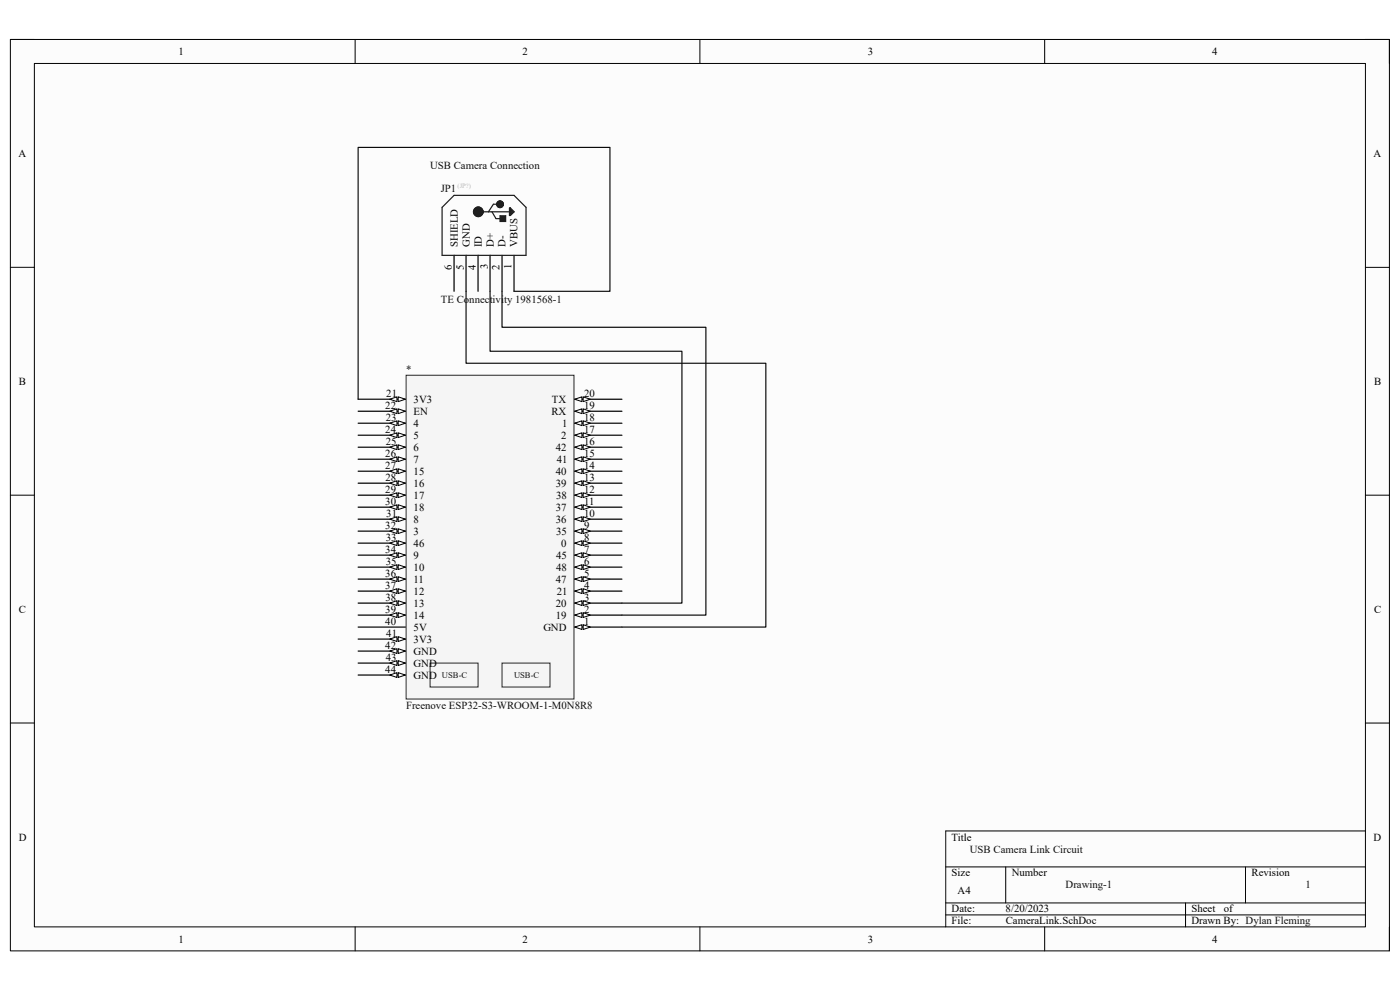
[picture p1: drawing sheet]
<svg xmlns="http://www.w3.org/2000/svg" width="297mm" height="210mm" viewBox="0 0 297 210" stroke-linecap="round" stroke-linejoin="round" font-family="sans-serif">
<path d="M2.2 8.4h292.6v193.3h-292.6z" fill-rule="evenodd" fill="#fcfcfc"/>
<path d="M2.2 8.4h292.6v193.3h-292.6z" fill="none" stroke="#000" stroke-width=".21"/>
<path d="M7.3 13.5h282.4v183.1h-282.4z" fill-rule="evenodd" fill="#fcfcfc"/>
<g fill="none" stroke="#000" stroke-width=".21">
<path d="M2.2 8.4h5.1M7.3 13.5h282.4v183.1h-282.4zM75.3 8.4v5.1M148.5 8.4v5.1M221.6 8.4v5.1M289.7 8.4h5.1v5.1M2.2 56.7h5.1M289.7 56.7h5.1M2.2 105h5.1M289.7 105.1h5.1M2.2 153.4h5.1M289.7 153.4h5.1"/>
<path d="M289.7 176.3h-89.1v20.3M75.3 196.6v5.1M148.5 196.6v5.1M200.6 183.9h89.1M200.6 191.5h89.1M200.6 194.1h89.1M213.4 183.9v7.6M221.6 196.6v5.1M251.5 191.5v5.1M264.2 183.9v7.6M294.8 196.6v5.1"/>
</g>
<path d="M96.3 54.2v7.6M98.9 54.2v7.6M101.4 54.2v7.6M104 54.2v7.6M106.5 54.2v7.6M109.1 54.2v7.6" fill="none" stroke="#000" stroke-width=".25"/>
<path d="M101.5 44.9h6.6M104.4 44.9l.8 1.5h1.2M105.7 43.3h-1l-1.1 1.6M108.1 44.1h.2l.8 .8-.8 .8h-.2zM108.3 44.1v1.4M108.7 44.9l-.2 .4v-.8l.4 .4M109.1 41.4l2.5 2.6v10.2" fill="none" stroke="#1c1c1c" stroke-width=".25"/>
<path d="M106.1 45.8h1.2v1.2h-1.2z" fill-rule="evenodd" fill="#1c1c1c"/>
<path d="M106.1 45.8h1.2v1.2h-1.2zM109.1 41.4h-12.8l-2.5 2.6v10.2h17.8" fill="none" stroke="#1c1c1c" stroke-width=".25"/>
<g fill="none" stroke="#1c1c1c" stroke-width="1.3">
<circle cx="101.5" cy="44.9" r=".51"/>
<circle cx="106.1" cy="43.3" r=".2"/>
</g>
<path d="M86.2 79.6h35.6v68.7h-35.6z" fill-rule="evenodd" fill="#f5f5f5"/>
<path d="M86.2 79.6h35.6v68.7h-35.6z" fill="none" stroke="#262626" stroke-width=".21"/>
<path d="M121.9 133h10" fill="none" stroke="#000" stroke-width=".25"/>
<path d="M121.9 133l1.6-.5v1z" fill="#fbfbfb"/>
<path d="M121.9 133l1.6-.5v1z" fill="none" stroke="#000" stroke-width=".21"/>
<path d="M123.7 132.5l1.5 .5-1.5 .5z" fill="#fbfbfb"/>
<path d="M123.7 132.5l1.5 .5-1.5 .5z" fill="none" stroke="#000" stroke-width=".21"/>
<path d="M121.9 130.5h10" fill="none" stroke="#000" stroke-width=".25"/>
<path d="M121.9 130.5l1.6-.5v1z" fill="#fbfbfb"/>
<path d="M121.9 130.5l1.6-.5v1z" fill="none" stroke="#000" stroke-width=".21"/>
<path d="M123.7 130l1.5 .5-1.5 .5z" fill="#fbfbfb"/>
<path d="M123.7 130l1.5 .5-1.5 .5z" fill="none" stroke="#000" stroke-width=".21"/>
<path d="M121.9 127.9h10" fill="none" stroke="#000" stroke-width=".25"/>
<path d="M121.9 127.9l1.6-.5v1z" fill="#fbfbfb"/>
<path d="M121.9 127.9l1.6-.5v1z" fill="none" stroke="#000" stroke-width=".21"/>
<path d="M123.7 127.4l1.5 .5-1.5 .5z" fill="#fbfbfb"/>
<path d="M123.7 127.4l1.5 .5-1.5 .5z" fill="none" stroke="#000" stroke-width=".21"/>
<path d="M121.9 125.4h10" fill="none" stroke="#000" stroke-width=".25"/>
<path d="M121.9 125.4l1.6-.5v1z" fill="#fbfbfb"/>
<path d="M121.9 125.4l1.6-.5v1z" fill="none" stroke="#000" stroke-width=".21"/>
<path d="M123.7 124.9l1.5 .5-1.5 .5z" fill="#fbfbfb"/>
<path d="M123.7 124.9l1.5 .5-1.5 .5z" fill="none" stroke="#000" stroke-width=".21"/>
<path d="M121.9 122.9h10" fill="none" stroke="#000" stroke-width=".25"/>
<path d="M121.9 122.9l1.6-.6v1.1z" fill="#fbfbfb"/>
<path d="M121.9 122.9l1.6-.6v1.1z" fill="none" stroke="#000" stroke-width=".21"/>
<path d="M123.7 122.3l1.5 .6-1.5 .5z" fill="#fbfbfb"/>
<path d="M123.7 122.3l1.5 .6-1.5 .5z" fill="none" stroke="#000" stroke-width=".21"/>
<path d="M121.9 120.3h10" fill="none" stroke="#000" stroke-width=".25"/>
<path d="M121.9 120.3l1.6-.5v1z" fill="#fbfbfb"/>
<path d="M121.9 120.3l1.6-.5v1z" fill="none" stroke="#000" stroke-width=".21"/>
<path d="M123.7 119.8l1.5 .5-1.5 .5z" fill="#fbfbfb"/>
<path d="M123.7 119.8l1.5 .5-1.5 .5z" fill="none" stroke="#000" stroke-width=".21"/>
<path d="M121.9 117.8h10" fill="none" stroke="#000" stroke-width=".25"/>
<path d="M121.9 117.8l1.6-.5v1z" fill="#fbfbfb"/>
<path d="M121.9 117.8l1.6-.5v1z" fill="none" stroke="#000" stroke-width=".21"/>
<path d="M123.7 117.3l1.5 .5-1.5 .5z" fill="#fbfbfb"/>
<path d="M123.7 117.3l1.5 .5-1.5 .5z" fill="none" stroke="#000" stroke-width=".21"/>
<path d="M121.9 115.2h10" fill="none" stroke="#000" stroke-width=".25"/>
<path d="M121.9 115.2l1.6-.5v1z" fill="#fbfbfb"/>
<path d="M121.9 115.2l1.6-.5v1z" fill="none" stroke="#000" stroke-width=".21"/>
<path d="M123.7 114.7l1.5 .5-1.5 .5z" fill="#fbfbfb"/>
<path d="M123.7 114.7l1.5 .5-1.5 .5z" fill="none" stroke="#000" stroke-width=".21"/>
<path d="M121.9 112.7h10" fill="none" stroke="#000" stroke-width=".25"/>
<path d="M121.9 112.7l1.6-.5v1z" fill="#fbfbfb"/>
<path d="M121.9 112.7l1.6-.5v1z" fill="none" stroke="#000" stroke-width=".21"/>
<path d="M123.7 112.2l1.5 .5-1.5 .5z" fill="#fbfbfb"/>
<path d="M123.7 112.2l1.5 .5-1.5 .5z" fill="none" stroke="#000" stroke-width=".21"/>
<path d="M121.9 110.1h10" fill="none" stroke="#000" stroke-width=".25"/>
<path d="M121.9 110.1l1.6-.5v1z" fill="#fbfbfb"/>
<path d="M121.9 110.1l1.6-.5v1z" fill="none" stroke="#000" stroke-width=".21"/>
<path d="M123.7 109.6l1.5 .5-1.5 .5z" fill="#fbfbfb"/>
<path d="M123.7 109.6l1.5 .5-1.5 .5z" fill="none" stroke="#000" stroke-width=".21"/>
<path d="M121.9 107.6h10" fill="none" stroke="#000" stroke-width=".25"/>
<path d="M121.9 107.6l1.6-.5v1z" fill="#fbfbfb"/>
<path d="M121.9 107.6l1.6-.5v1z" fill="none" stroke="#000" stroke-width=".21"/>
<path d="M123.7 107.1l1.5 .5-1.5 .5z" fill="#fbfbfb"/>
<path d="M123.7 107.1l1.5 .5-1.5 .5z" fill="none" stroke="#000" stroke-width=".21"/>
<path d="M121.9 105h10" fill="none" stroke="#000" stroke-width=".25"/>
<path d="M121.9 105l1.6-.5v1.1z" fill="#fbfbfb"/>
<path d="M121.9 105l1.6-.5v1.1z" fill="none" stroke="#000" stroke-width=".21"/>
<path d="M123.7 104.5l1.5 .5-1.5 .6z" fill="#fbfbfb"/>
<path d="M123.7 104.5l1.5 .5-1.5 .6z" fill="none" stroke="#000" stroke-width=".21"/>
<path d="M121.9 102.5h10" fill="none" stroke="#000" stroke-width=".25"/>
<path d="M121.9 102.5l1.6-.5v1z" fill="#fbfbfb"/>
<path d="M121.9 102.5l1.6-.5v1z" fill="none" stroke="#000" stroke-width=".21"/>
<path d="M123.7 102l1.5 .5-1.5 .5z" fill="#fbfbfb"/>
<path d="M123.7 102l1.5 .5-1.5 .5z" fill="none" stroke="#000" stroke-width=".21"/>
<path d="M121.9 100h10" fill="none" stroke="#000" stroke-width=".25"/>
<path d="M121.9 100l1.6-.6v1.1z" fill="#fbfbfb"/>
<path d="M121.9 100l1.6-.6v1.1z" fill="none" stroke="#000" stroke-width=".21"/>
<path d="M123.7 99.4l1.5 .6-1.5 .5z" fill="#fbfbfb"/>
<path d="M123.7 99.4l1.5 .6-1.5 .5z" fill="none" stroke="#000" stroke-width=".21"/>
<path d="M121.9 97.4h10" fill="none" stroke="#000" stroke-width=".25"/>
<path d="M121.9 97.4l1.6-.5v1z" fill="#fbfbfb"/>
<path d="M121.9 97.4l1.6-.5v1z" fill="none" stroke="#000" stroke-width=".21"/>
<path d="M123.7 96.9l1.5 .5-1.5 .5z" fill="#fbfbfb"/>
<path d="M123.7 96.9l1.5 .5-1.5 .5z" fill="none" stroke="#000" stroke-width=".21"/>
<path d="M121.9 94.9h10" fill="none" stroke="#000" stroke-width=".25"/>
<path d="M121.9 94.9l1.6-.5v1z" fill="#fbfbfb"/>
<path d="M121.9 94.9l1.6-.5v1z" fill="none" stroke="#000" stroke-width=".21"/>
<path d="M123.7 94.4l1.5 .5-1.5 .5z" fill="#fbfbfb"/>
<path d="M123.7 94.4l1.5 .5-1.5 .5z" fill="none" stroke="#000" stroke-width=".21"/>
<path d="M121.9 92.3h10" fill="none" stroke="#000" stroke-width=".25"/>
<path d="M121.9 92.3l1.6-.5v1z" fill="#fbfbfb"/>
<path d="M121.9 92.3l1.6-.5v1z" fill="none" stroke="#000" stroke-width=".21"/>
<path d="M123.7 91.8l1.5 .5-1.5 .5z" fill="#fbfbfb"/>
<path d="M123.7 91.8l1.5 .5-1.5 .5z" fill="none" stroke="#000" stroke-width=".21"/>
<path d="M121.9 89.8h10" fill="none" stroke="#000" stroke-width=".25"/>
<path d="M121.9 89.8l1.6-.5v1z" fill="#fbfbfb"/>
<path d="M121.9 89.8l1.6-.5v1z" fill="none" stroke="#000" stroke-width=".21"/>
<path d="M123.7 89.3l1.5 .5-1.5 .5z" fill="#fbfbfb"/>
<path d="M123.7 89.3l1.5 .5-1.5 .5z" fill="none" stroke="#000" stroke-width=".21"/>
<path d="M121.9 87.2h10" fill="none" stroke="#000" stroke-width=".25"/>
<path d="M121.9 87.2l1.6-.5v1z" fill="#fbfbfb"/>
<path d="M121.9 87.2l1.6-.5v1z" fill="none" stroke="#000" stroke-width=".21"/>
<path d="M123.7 86.7l1.5 .5-1.5 .5z" fill="#fbfbfb"/>
<path d="M123.7 86.7l1.5 .5-1.5 .5z" fill="none" stroke="#000" stroke-width=".21"/>
<path d="M121.9 84.7h10" fill="none" stroke="#000" stroke-width=".25"/>
<path d="M121.9 84.7l1.6-.5v1z" fill="#fbfbfb"/>
<path d="M121.9 84.7l1.6-.5v1z" fill="none" stroke="#000" stroke-width=".21"/>
<path d="M123.7 84.2l1.5 .5-1.5 .5z" fill="#fbfbfb"/>
<path d="M123.7 84.2l1.5 .5-1.5 .5z" fill="none" stroke="#000" stroke-width=".21"/>
<path d="M76 133h10M76 130.5h10" fill="none" stroke="#000" stroke-width=".25"/>
<path d="M84.5 130l1.5 .5-1.5 .5z" fill="#fbfbfb"/>
<path d="M84.5 130l1.5 .5-1.5 .5z" fill="none" stroke="#000" stroke-width=".21"/>
<path d="M82.7 130.5l1.5-.5v1z" fill="#fbfbfb"/>
<path d="M82.7 130.5l1.5-.5v1z" fill="none" stroke="#000" stroke-width=".21"/>
<path d="M76 127.9h10" fill="none" stroke="#000" stroke-width=".25"/>
<path d="M84.5 127.4l1.5 .5-1.5 .5z" fill="#fbfbfb"/>
<path d="M84.5 127.4l1.5 .5-1.5 .5z" fill="none" stroke="#000" stroke-width=".21"/>
<path d="M82.7 127.9l1.5-.5v1z" fill="#fbfbfb"/>
<path d="M82.7 127.9l1.5-.5v1z" fill="none" stroke="#000" stroke-width=".21"/>
<path d="M76 125.4h10" fill="none" stroke="#000" stroke-width=".25"/>
<path d="M84.5 124.9l1.5 .5-1.5 .5z" fill="#fbfbfb"/>
<path d="M84.5 124.9l1.5 .5-1.5 .5z" fill="none" stroke="#000" stroke-width=".21"/>
<path d="M82.7 125.4l1.5-.5v1z" fill="#fbfbfb"/>
<path d="M82.7 125.4l1.5-.5v1z" fill="none" stroke="#000" stroke-width=".21"/>
<path d="M76 122.9h10" fill="none" stroke="#000" stroke-width=".25"/>
<path d="M84.5 122.3l1.5 .6-1.5 .5z" fill="#fbfbfb"/>
<path d="M84.5 122.3l1.5 .6-1.5 .5z" fill="none" stroke="#000" stroke-width=".21"/>
<path d="M82.7 122.9l1.5-.6v1.1z" fill="#fbfbfb"/>
<path d="M82.7 122.9l1.5-.6v1.1z" fill="none" stroke="#000" stroke-width=".21"/>
<path d="M76 120.3h10" fill="none" stroke="#000" stroke-width=".25"/>
<path d="M84.5 119.8l1.5 .5-1.5 .5z" fill="#fbfbfb"/>
<path d="M84.5 119.8l1.5 .5-1.5 .5z" fill="none" stroke="#000" stroke-width=".21"/>
<path d="M82.7 120.3l1.5-.5v1z" fill="#fbfbfb"/>
<path d="M82.7 120.3l1.5-.5v1z" fill="none" stroke="#000" stroke-width=".21"/>
<path d="M76 117.8h10" fill="none" stroke="#000" stroke-width=".25"/>
<path d="M84.5 117.3l1.5 .5-1.5 .5z" fill="#fbfbfb"/>
<path d="M84.5 117.3l1.5 .5-1.5 .5z" fill="none" stroke="#000" stroke-width=".21"/>
<path d="M82.7 117.8l1.5-.5v1z" fill="#fbfbfb"/>
<path d="M82.7 117.8l1.5-.5v1z" fill="none" stroke="#000" stroke-width=".21"/>
<path d="M76 115.2h10" fill="none" stroke="#000" stroke-width=".25"/>
<path d="M84.5 114.7l1.5 .5-1.5 .5z" fill="#fbfbfb"/>
<path d="M84.5 114.7l1.5 .5-1.5 .5z" fill="none" stroke="#000" stroke-width=".21"/>
<path d="M82.7 115.2l1.5-.5v1z" fill="#fbfbfb"/>
<path d="M82.7 115.2l1.5-.5v1z" fill="none" stroke="#000" stroke-width=".21"/>
<path d="M76 112.7h10" fill="none" stroke="#000" stroke-width=".25"/>
<path d="M84.5 112.2l1.5 .5-1.5 .5z" fill="#fbfbfb"/>
<path d="M84.5 112.2l1.5 .5-1.5 .5z" fill="none" stroke="#000" stroke-width=".21"/>
<path d="M82.7 112.7l1.5-.5v1z" fill="#fbfbfb"/>
<path d="M82.7 112.7l1.5-.5v1z" fill="none" stroke="#000" stroke-width=".21"/>
<path d="M76 110.1h10" fill="none" stroke="#000" stroke-width=".25"/>
<path d="M84.5 109.6l1.5 .5-1.5 .5z" fill="#fbfbfb"/>
<path d="M84.5 109.6l1.5 .5-1.5 .5z" fill="none" stroke="#000" stroke-width=".21"/>
<path d="M82.7 110.1l1.5-.5v1z" fill="#fbfbfb"/>
<path d="M82.7 110.1l1.5-.5v1z" fill="none" stroke="#000" stroke-width=".21"/>
<path d="M76 107.6h10" fill="none" stroke="#000" stroke-width=".25"/>
<path d="M84.5 107.1l1.5 .5-1.5 .5z" fill="#fbfbfb"/>
<path d="M84.5 107.1l1.5 .5-1.5 .5z" fill="none" stroke="#000" stroke-width=".21"/>
<path d="M82.7 107.6l1.5-.5v1z" fill="#fbfbfb"/>
<path d="M82.7 107.6l1.5-.5v1z" fill="none" stroke="#000" stroke-width=".21"/>
<path d="M76 105h10" fill="none" stroke="#000" stroke-width=".25"/>
<path d="M84.5 104.5l1.5 .5-1.5 .6z" fill="#fbfbfb"/>
<path d="M84.5 104.5l1.5 .5-1.5 .6z" fill="none" stroke="#000" stroke-width=".21"/>
<path d="M82.7 105l1.5-.5v1.1z" fill="#fbfbfb"/>
<path d="M82.7 105l1.5-.5v1.1z" fill="none" stroke="#000" stroke-width=".21"/>
<path d="M76 102.5h10" fill="none" stroke="#000" stroke-width=".25"/>
<path d="M84.5 102l1.5 .5-1.5 .5z" fill="#fbfbfb"/>
<path d="M84.5 102l1.5 .5-1.5 .5z" fill="none" stroke="#000" stroke-width=".21"/>
<path d="M82.7 102.5l1.5-.5v1z" fill="#fbfbfb"/>
<path d="M82.7 102.5l1.5-.5v1z" fill="none" stroke="#000" stroke-width=".21"/>
<path d="M76 100h10" fill="none" stroke="#000" stroke-width=".25"/>
<path d="M84.5 99.4l1.5 .6-1.5 .5z" fill="#fbfbfb"/>
<path d="M84.5 99.4l1.5 .6-1.5 .5z" fill="none" stroke="#000" stroke-width=".21"/>
<path d="M82.7 100l1.5-.6v1.1z" fill="#fbfbfb"/>
<path d="M82.7 100l1.5-.6v1.1z" fill="none" stroke="#000" stroke-width=".21"/>
<path d="M76 97.4h10" fill="none" stroke="#000" stroke-width=".25"/>
<path d="M84.5 96.9l1.5 .5-1.5 .5z" fill="#fbfbfb"/>
<path d="M84.5 96.9l1.5 .5-1.5 .5z" fill="none" stroke="#000" stroke-width=".21"/>
<path d="M82.7 97.4l1.5-.5v1z" fill="#fbfbfb"/>
<path d="M82.7 97.4l1.5-.5v1z" fill="none" stroke="#000" stroke-width=".21"/>
<path d="M76 94.9h10" fill="none" stroke="#000" stroke-width=".25"/>
<path d="M84.5 94.4l1.5 .5-1.5 .5z" fill="#fbfbfb"/>
<path d="M84.5 94.4l1.5 .5-1.5 .5z" fill="none" stroke="#000" stroke-width=".21"/>
<path d="M82.7 94.9l1.5-.5v1z" fill="#fbfbfb"/>
<path d="M82.7 94.9l1.5-.5v1z" fill="none" stroke="#000" stroke-width=".21"/>
<path d="M76 92.3h10" fill="none" stroke="#000" stroke-width=".25"/>
<path d="M84.5 91.8l1.5 .5-1.5 .5z" fill="#fbfbfb"/>
<path d="M84.5 91.8l1.5 .5-1.5 .5z" fill="none" stroke="#000" stroke-width=".21"/>
<path d="M82.7 92.3l1.5-.5v1z" fill="#fbfbfb"/>
<path d="M82.7 92.3l1.5-.5v1z" fill="none" stroke="#000" stroke-width=".21"/>
<path d="M76 89.8h10" fill="none" stroke="#000" stroke-width=".25"/>
<path d="M84.5 89.3l1.5 .5-1.5 .5z" fill="#fbfbfb"/>
<path d="M84.5 89.3l1.5 .5-1.5 .5z" fill="none" stroke="#000" stroke-width=".21"/>
<path d="M82.7 89.8l1.5-.5v1z" fill="#fbfbfb"/>
<path d="M82.7 89.8l1.5-.5v1z" fill="none" stroke="#000" stroke-width=".21"/>
<path d="M76 87.2h10" fill="none" stroke="#000" stroke-width=".25"/>
<path d="M84.5 86.7l1.5 .5-1.5 .5z" fill="#fbfbfb"/>
<path d="M84.5 86.7l1.5 .5-1.5 .5z" fill="none" stroke="#000" stroke-width=".21"/>
<path d="M82.7 87.2l1.5-.5v1z" fill="#fbfbfb"/>
<path d="M82.7 87.2l1.5-.5v1z" fill="none" stroke="#000" stroke-width=".21"/>
<path d="M76 84.7h10" fill="none" stroke="#000" stroke-width=".25"/>
<path d="M84.5 84.2l1.5 .5-1.5 .5z" fill="#fbfbfb"/>
<path d="M84.5 84.2l1.5 .5-1.5 .5z" fill="none" stroke="#000" stroke-width=".21"/>
<path d="M82.7 84.7l1.5-.5v1z" fill="#fbfbfb"/>
<path d="M82.7 84.7l1.5-.5v1z" fill="none" stroke="#000" stroke-width=".21"/>
<path d="M91.2 140.7h10.2v5h-10.2z" fill-rule="evenodd" fill="#f5f5f5"/>
<path d="M91.2 140.7h10.2v5h-10.2z" fill="none" stroke="#262626" stroke-width=".21"/>
<path d="M106.5 140.7h10.2v5h-10.2z" fill-rule="evenodd" fill="#f5f5f5"/>
<path d="M106.5 140.7h10.2v5h-10.2z" fill="none" stroke="#262626" stroke-width=".21"/>
<path d="M76 138.1h10" fill="none" stroke="#000" stroke-width=".25"/>
<path d="M84.5 137.6l1.5 .5-1.5 .5z" fill="#fbfbfb"/>
<path d="M84.5 137.6l1.5 .5-1.5 .5z" fill="none" stroke="#000" stroke-width=".21"/>
<path d="M82.7 138.1l1.5-.5v1z" fill="#fbfbfb"/>
<path d="M82.7 138.1l1.5-.5v1z" fill="none" stroke="#000" stroke-width=".21"/>
<path d="M76 140.7h10" fill="none" stroke="#000" stroke-width=".25"/>
<path d="M84.5 140.1l1.5 .6-1.5 .5z" fill="#fbfbfb"/>
<path d="M84.5 140.1l1.5 .6-1.5 .5z" fill="none" stroke="#000" stroke-width=".21"/>
<path d="M82.7 140.7l1.5-.6v1.1z" fill="#fbfbfb"/>
<path d="M82.7 140.7l1.5-.6v1.1z" fill="none" stroke="#000" stroke-width=".21"/>
<path d="M76 135.6h10" fill="none" stroke="#000" stroke-width=".25"/>
<path d="M84.5 135.1l1.5 .5-1.5 .5z" fill="#fbfbfb"/>
<path d="M84.5 135.1l1.5 .5-1.5 .5z" fill="none" stroke="#000" stroke-width=".21"/>
<path d="M82.7 135.6l1.5-.5v1z" fill="#fbfbfb"/>
<path d="M82.7 135.6l1.5-.5v1z" fill="none" stroke="#000" stroke-width=".21"/>
<path d="M76 143.2h10" fill="none" stroke="#000" stroke-width=".25"/>
<path d="M84.5 142.7l1.5 .5-1.5 .5z" fill="#fbfbfb"/>
<path d="M84.5 142.7l1.5 .5-1.5 .5z" fill="none" stroke="#000" stroke-width=".21"/>
<path d="M82.7 143.2l1.5-.5v1z" fill="#fbfbfb"/>
<path d="M82.7 143.2l1.5-.5v1z" fill="none" stroke="#000" stroke-width=".21"/>
<path d="M98.9 61.8v15.3h63.6v55.9h-30.6M104 61.8v12.7h40.7v53.4h-12.8M106.5 61.8v7.6h43.3v61.1h-17.9M109.1 61.8h20.3v-30.5h-53.4v53.4" fill="none" stroke="#0e0e0e" stroke-width=".25"/>
<g font-size="2.3">
<text x="37.9" y="11.7">1</text>
<text x="110.9" y="11.7">2</text>
<text x="184.1" y="11.7">3</text>
<text x="257.1" y="11.7">4</text>
<text x="3.9" y="33.3">A</text>
<text x="291.4" y="33.3">A</text>
<text x="97.1" y="52.4" transform="rotate(-90 97.1 52.4)">SHIELD</text>
<text x="99.7" y="52.4" transform="rotate(-90 99.7 52.4)">GND</text>
<text x="102.2" y="52.4" transform="rotate(-90 102.2 52.4)">ID</text>
<text x="104.7" y="52.4" transform="rotate(-90 104.7 52.4)">D+</text>
<text x="107.3" y="52.4" transform="rotate(-90 107.3 52.4)">D-</text>
<text x="109.8" y="52.4" transform="rotate(-90 109.8 52.4)">VBUS</text>
<text x="95.8" y="57.3" transform="rotate(-90 95.8 57.3)">6</text>
<text x="98.4" y="57.2" transform="rotate(-90 98.4 57.2)">5</text>
<text x="100.9" y="57.3" transform="rotate(-90 100.9 57.3)">4</text>
<text x="103.5" y="57.1" transform="rotate(-90 103.5 57.1)">3</text>
<text x="106" y="57.2" transform="rotate(-90 106 57.2)">2</text>
<text x="108.5" y="57.1" transform="rotate(-90 108.5 57.1)">1</text>
<text x="4" y="81.6">B</text>
<text x="291.5" y="81.6">B</text>
<text x="81.7" y="86.7">22</text>
<text x="81.8" y="89.3">23</text>
<text x="82" y="84.2">21</text>
<text x="87.8" y="88">EN</text>
<text x="87.8" y="85.4">3V3</text>
<text x="117" y="88">RX</text>
<text x="117.1" y="85.4">TX</text>
<text x="124" y="89.3">18</text>
<text x="124" y="86.7">19</text>
<text x="124" y="84.2">20</text>
<text x="81.7" y="91.8">24</text>
<text x="81.8" y="94.4">25</text>
<text x="87.8" y="95.6">6</text>
<text x="87.8" y="93.1">5</text>
<text x="87.8" y="90.6">4</text>
<text x="117.9" y="95.6">42</text>
<text x="119.1" y="93.1">2</text>
<text x="119.3" y="90.6">1</text>
<text x="124" y="94.4">16</text>
<text x="124" y="91.8">17</text>
<text x="81.7" y="99.4">27</text>
<text x="81.7" y="96.9">26</text>
<text x="81.8" y="102">28</text>
<text x="87.8" y="100.7">15</text>
<text x="87.8" y="98.2">7</text>
<text x="117.9" y="100.7">40</text>
<text x="118.2" y="98.2">41</text>
<text x="124" y="102">13</text>
<text x="124" y="99.4">14</text>
<text x="124" y="96.9">15</text>
<text x="81.7" y="107.1">30</text>
<text x="81.7" y="104.5">29</text>
<text x="87.8" y="105.8">17</text>
<text x="87.8" y="103.3">16</text>
<text x="117.9" y="103.3">39</text>
<text x="118" y="105.8">38</text>
<text x="124" y="107.1">11</text>
<text x="124" y="104.5">12</text>
<text x="81.7" y="112.1">32</text>
<text x="82" y="109.6">31</text>
<text x="87.8" y="113.4">3</text>
<text x="87.8" y="110.9">8</text>
<text x="87.8" y="108.3">18</text>
<text x="117.9" y="110.9">36</text>
<text x="117.9" y="108.3">37</text>
<text x="118" y="113.4">35</text>
<text x="124" y="112.1">9</text>
<text x="124" y="109.6">10</text>
<text x="81.7" y="117.3">34</text>
<text x="81.8" y="119.8">35</text>
<text x="81.8" y="114.7">33</text>
<text x="87.8" y="118.5">9</text>
<text x="87.8" y="116">46</text>
<text x="118" y="118.5">45</text>
<text x="119.1" y="116">0</text>
<text x="124" y="119.8">6</text>
<text x="124" y="117.3">7</text>
<text x="124" y="114.7">8</text>
<text x="81.7" y="124.9">37</text>
<text x="81.7" y="122.3">36</text>
<text x="87.8" y="123.6">11</text>
<text x="87.8" y="121.1">10</text>
<text x="117.9" y="123.6">47</text>
<text x="118" y="121.1">48</text>
<text x="124" y="124.9">4</text>
<text x="124" y="122.3">5</text>
<text x="4" y="130">C</text>
<text x="81.7" y="130">39</text>
<text x="81.8" y="127.4">38</text>
<text x="87.8" y="131.2">14</text>
<text x="87.8" y="128.7">13</text>
<text x="87.8" y="126.2">12</text>
<text x="117.9" y="131.2">19</text>
<text x="117.9" y="128.7">20</text>
<text x="118.2" y="126.2">21</text>
<text x="124" y="130">2</text>
<text x="124" y="127.4">3</text>
<text x="291.5" y="130">C</text>
<text x="81.7" y="132.5">40</text>
<text x="81.7" y="137.6">42</text>
<text x="82" y="135">41</text>
<text x="87.8" y="133.8">5V</text>
<text x="87.8" y="136.3">3V3</text>
<text x="115.3" y="133.8">GND</text>
<text x="124" y="132.5">1</text>
<text x="81.7" y="142.7">44</text>
<text x="81.8" y="140.1">43</text>
<text x="87.8" y="138.9">GND</text>
<text x="87.8" y="141.4">GND</text>
<text x="87.8" y="144">GND</text>
<text x="4" y="178.3">D</text>
<text x="201.9" y="178.3">Title</text>
<text x="291.4" y="178.3">D</text>
<text x="201.9" y="185.9">Size</text>
<text x="214.6" y="185.9">Number</text>
<text x="265.5" y="185.9">Revision</text>
<text x="203.2" y="189.7">A4</text>
<text x="201.9" y="193.5">Date:</text>
<text x="201.9" y="196.1">File:</text>
<text x="213.3" y="193.5">8/20/2023</text>
<text x="213.4" y="196.1">CameraLink.SchDoc</text>
<text x="252.8" y="193.5">Sheet</text>
<text x="252.8" y="196.1">Drawn By: Dylan Fleming</text>
<text x="259.6" y="193.5">of</text>
<text x="37.9" y="199.9">1</text>
<text x="110.9" y="199.9">2</text>
<text x="184.1" y="199.9">3</text>
<text x="257.1" y="199.9">4</text>
</g>
<g font-size="2.3" fill="#0e0e0e">
<text x="91.2" y="35.9">USB Camera Connection</text>
<text x="93.5" y="40.7">JP1</text>
<text x="93.5" y="64.3">TE Connectivity 1981568-1</text>
<text x="86.1" y="79.1">*</text>
<text x="86.1" y="150.3">Freenove ESP32-S3-WROOM-1-M0N8R8</text>
<text x="205.7" y="180.8">USB Camera Link Circuit</text>
<text x="226.1" y="188.5">Drawing-1</text>
<text x="276.9" y="188.5">1</text>
</g>
<g font-size="1.8" fill="#0e0e0e">
<text x="93.8" y="143.8">USB-C</text>
<text x="109.1" y="143.8">USB-C</text>
</g>
</svg>
